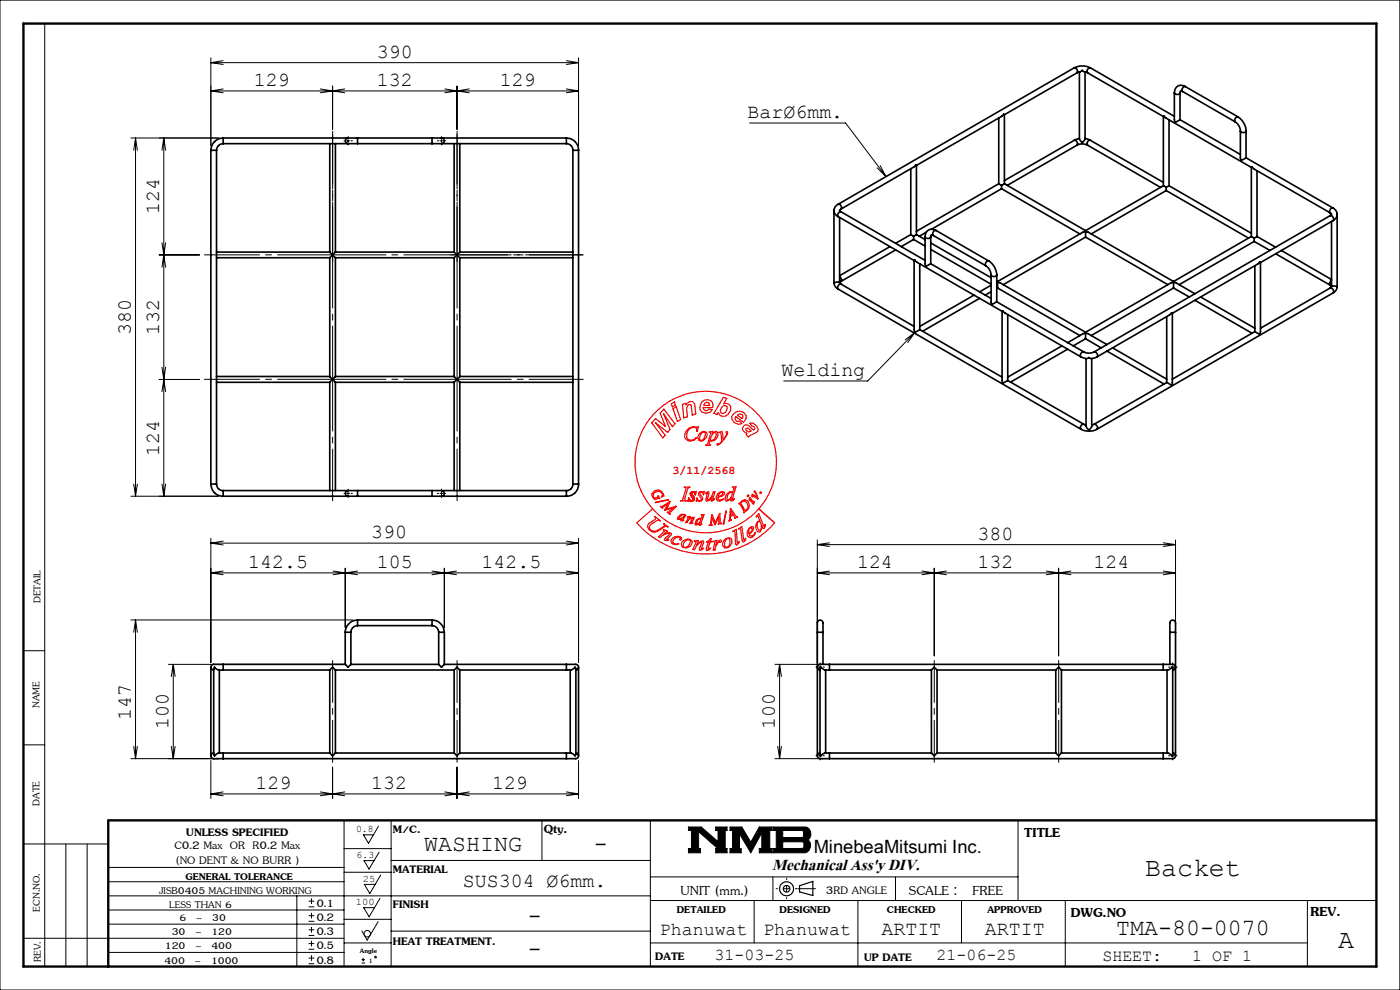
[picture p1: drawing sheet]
<svg xmlns="http://www.w3.org/2000/svg" width="297mm" height="210mm" viewBox="0 0 297 210" stroke-linecap="round" stroke-linejoin="round" font-family="sans-serif">
<g fill="none" stroke="#000" stroke-width=".21">
<path d="M0 0h297v210h-297zM9.5 5v200M44.7 19.3h78M44.7 19.3l2.6 .4M44.7 12.3v18.6M44.7 13.3h78M44.7 13.3l2.6 .4M47.3 18.9l-2.6 .4M47.3 12.9l-2.6 .4M67.9 18.9l2.7 .4M70.6 18.3v9.2M70.6 19.3l-2.7 .4"/>
<path d="M70.6 19.3l2.5 .4M73.1 18.9l-2.5 .4M94.4 18.9l2.5 .4M96.9 18.3v9.2M96.9 19.3l-2.5 .4M96.9 19.3l2.7 .4M99.6 18.9l-2.7 .4M120.2 18.9l2.5 .4M120.2 12.9l2.5 .4M122.7 19.3l-2.5 .4M122.7 12.3v18.6M122.7 13.3l-2.5 .4"/>
<path d="M27.8 29.3h18.6M28.8 29.3v76M28.8 29.3l.3 2.6M28.8 29.3l-.4 2.6M34.7 29.3v76M34.7 29.3l.4 2.6M34.7 29.3l-.3 2.6M73.6 29.9h.6M73.8 29.6v.6M93.3 29.9h.6M93.7 29.6v.6M159 26.1h20.4l8.6 11.4"/>
<path d="M186.1 35.6l1.9 1.9M186.7 35.1l1.3 2.4M33.8 54.1h8.5M34.4 51.5l.3 2.6M34.7 54.1l.4 2.6M34.7 54.1l-.3 2.6M35.1 51.5l-.4 2.6M34.4 77.9l.3 2.6M35.1 77.9l-.4 2.6M194.1 70.5l-10 10.3h-17.8M194.1 70.5l-1.5 2.2M194.1 70.5l-2.1 1.6"/>
<path d="M33.8 80.5h8.5M34.7 80.5l.4 2.6M34.7 80.5l-.3 2.6M27.8 105.3h18.6M28.4 102.7l.4 2.6M29.1 102.7l-.3 2.6M34.4 102.7l.3 2.6M35.1 102.7l-.4 2.6M44.7 114.2v26.3M44.7 115.2h78M44.7 115.2l2.6 .4M47.3 114.8l-2.6 .4"/>
<path d="M73.6 104.7h.6M73.8 104.4v.6M93.3 104.7h.6M93.7 104.4v.6M120.2 114.8l2.5 .4M122.7 114.2v26.3M122.7 115.2l-2.5 .4M173.4 114.5v26M173.4 115.5h76M173.4 115.5l2.6 .4M176 115.1l-2.6 .4M246.8 115.1l2.6 .4"/>
<path d="M249.4 114.5v26M249.4 115.5l-2.6 .4M5 138h4.5M27.8 131.5h47.1M28.8 131.5v29.4M28.8 131.5l.3 2.6M28.8 131.5l-.4 2.6M44.7 121.5h78M44.7 121.5l2.6 .4M47.3 121.1l-2.6 .4M70.7 121.1l5.1 .8M73.2 120.5v12.6"/>
<path d="M75.8 121.1l-5.1 .8M91.7 121.1l5.1 .8M94.3 120.5v12.6M96.8 121.1l-5.1 .8M120.2 121.1l2.5 .4M122.7 121.5l-2.5 .4M173.4 121.5h76M173.4 121.5l2.6 .4M176 121.1l-2.6 .4M195.6 121.1l5.2 .8M198.2 120.5v18.6M200.8 121.1l-5.2 .8"/>
<path d="M222 121.1l5.2 .8M224.6 120.5v18.6M227.2 121.1l-5.2 .8M246.8 121.1l2.6 .4M249.4 121.5l-2.6 .4M5 158h4.5M28.4 158.3l.4 2.6M29.1 158.3l-.3 2.6M35.7 140.9h37.7M36.3 158.3l.5 2.6M36.8 140.9v20M36.8 140.9l.3 2.6"/>
<path d="M36.8 140.9l-.5 2.6M37.1 158.3l-.3 2.6M164.4 140.9h10.6M165 158.3l.4 2.6M165.4 140.9v20M165.4 140.9l.4 2.6M165.4 140.9l-.4 2.6M165.8 158.3l-.4 2.6M173.7 141.5h.6M174 141.2v.6M248.5 141.5h.6M248.8 141.2v.6"/>
<path d="M5 179h18M14 179v26M18.5 179v26M27.8 160.9h18.6M44.7 161.3v8.1M44.7 168.4h78M44.7 168.4l2.6 .4M47.3 168l-2.6 .4M67.9 168l2.7 .4M70.6 162.7v6.7M70.6 168.4l-2.7 .4M70.6 168.4l2.5 .4"/>
<path d="M73 174v31M73.1 168l-2.5 .4M80.3 175.3l-2.1 3.6-1.1-1.8h2.1M83 174v31M94.4 168l2.5 .4M96.9 162.7v6.7M96.9 168.4l-2.5 .4M96.9 168.4l2.7 .4M99.6 168l-2.7 .4M115 174v8.5M120.2 168l2.5 .4M122.7 161.3v8.1"/>
<path d="M122.7 168.4l-2.5 .4M138 174v31M146 175.4h2.8l3.5 3.1v-2.3h-.5v-.8h2.4v.8h-.4v3.8h.4v.9h-2.4v-.9h.5l-4.1-3.6v3.6h.4v.9h-2.6v-.9h.7v-3.8h-.7zM154.9 175.4h2.5l1.9 3.2 1.8-3.2h2.7v.8h-.5v3.8h.5v.9h-2.7v-.9h.5v-3.3l-2.3 4.2-2.4-4v3.1h.3v.9h-2.3v-.9h.5v-3.8h-.5zM164.1 175.4h6.6a1.47 1.47 0 0 1 1.3 1.2 1.47 1.47 0 0 1-.7 1.6 1.48 1.48 0 0 1 .6 1.6 1.48 1.48 0 0 1-1.4 1.1h-6.4v-.9h.6v-3.8h-.6zM164.4 160.9h10.6M166.1 176.2h4.1l.3 .2v1l-.4 .3h-4zM166.1 178.6h4.2l.2 .2v.9l-.4 .3h-4zM173.7 160.3h.6M174 160v.6M216 174v17M248.5 160.3h.6"/>
<path d="M248.8 160v.6M5 199h68M22.9 184h50.1M23 190h115M23 196h50M23 193h50M23 187h50M63 190v15M65.5 192.4h1.2M65.5 191.2h1.2M65.5 195.4h1.2M65.5 194.2h1.2"/>
<path d="M65.5 198.4h1.2M65.5 197.2h1.2M66.1 190.6v1.2M66.1 193.6v1.2M66.1 196.6v1.2M66.1 199.6v1.2M73 195h10M73 185h10M73 180h10M80.2 195.5l-2.3 3.9-1.1-1.9M80.4 180.8l-2.1 3.6-1.1-1.8h2.1M80.6 190.6l-2.3 3.9-1.1-2h2.2"/>
<path d="M80.8 185.6l-2.3 3.9-1.2-1.9h2.3M83 197.5h55M83 182.5h55M138 186h78M138 191h154M160 191v9M164 186v5M182 191v14M190 186v5M204 191v9M226 191v14M277.4 191v14"/>
<path d="M23 202h50M65.5 201.4h1.2M65.5 200.2h1.2M65.5 204.4h1.2M65.5 203.2h1.2M66.1 202.6v1.2M73 200h10M76.7 204.3h.7M76.7 203.6h.7M77 203.2v.7M138 200h139.4"/>
<circle cx="77.9" cy="198.1" r=".68"/>
<circle cx="79.7" cy="203" r=".17"/>
</g>
<g fill="none" stroke="#000" stroke-width=".25">
<path d="M169.6 187.9l2.8-.9v3l-2.8-.8z"/>
<circle cx="166.9" cy="188.5" r=".7"/>
<circle cx="166.9" cy="188.5" r="1.48"/>
</g>
<g fill="none" stroke="#f00" stroke-width=".25">
<path d="M140.8 86.8l2.4 3.1-.5 .6-1.9-2.7 1.3 3.3-.5 .6-2.5-2 2 2.6-.5 .6-2.3-3.2 .8-.9 2.1 1.7-1.1-2.8zM142.4 85.7l.7-.4 .2 .6-.7 .4zM142.8 86.7l.6-.4 1 2.7-.7 .4zM144.8 85.8l.7-.3v.4l.9-.7h.5a2.85 2.85 0 0 1 .7 2.6l-.7 .2-.2-1.6a.45 .45 0 0 0-.1-.5 .45 .45 0 0 0-.5 0l-.4 .6 .1 1.9-.7 .2zM146.2 90.8a2.06 2.06 0 0 1 1.6-.1l.4-.2-.4 1a.69 .69 0 0 0-.2-.8 .69 .69 0 0 0-.8 0 1.7 1.7 0 0 0-.9 2.4 1.37 1.37 0 0 0 1.9-.3l-.5 .5-.8 .3-.6-.1-.5-.5-.2-.6 .3-.8zM148.4 92a.87 .87 0 0 1 .9-.5 .87 .87 0 0 1 .7 .7 1.5 1.5 0 0 1-1.3 1.4l-.4-.2a1.07 1.07 0 0 1 .1-1.4zM148.8 85.3a1.34 1.34 0 0 1 1.4-.5 1.34 1.34 0 0 1 1 1.2v.5h-2l.1 .4 .5 .3 .6-.4 .7 .1-.5 .5-.8 .3-.9-.3-.3-.4-.2-.6zM148.9 91.8l.4-.2 .3 .2a1.36 1.36 0 0 1-.8 1.6l-.4-.1a1.64 1.64 0 0 1 .5-1.5zM149.5 85.6l.5-.3 .4 .1 .1 .6h-1.2zM150.5 91.6l.7-.1-.1 .5 .8-.5a.49 .49 0 0 1 .4 .6 1.32 1.32 0 0 1-1.7 1.4l-.2 .7 .3 .3h-1l.4-.4 .6-2.1v-.3zM151.2 92.1l.5-.4a.6 .6 0 0 1 .2 .8l-.3 .7-.5 .2h-.3l-.1-.1zM152.5 91.7l.6-.2 .3 1.7 .7-.9a.33 .33 0 0 0 .1-.3 .33 .33 0 0 0-.2-.3l.2-.2 .1 .1a4.3 4.3 0 0 1-2.1 2.8l-.1-.3 .4 .1 .6-.6-.2-1.7z"/>
<path d="M153.2 86.3l.3-.2 .5-.1 .3 .3v.5l-.4 .7-.4 .2h-.4l-.2-.3-.1-.5zM153.5 84.3l.7 .2-.7 1.1h.9l.6 .5v1l-.6 .9a1.21 1.21 0 0 1-2-.5l-.2 .4-.8-.2zM155.5 87.9l.9-.7a1.36 1.36 0 0 1 1.5 .5 1.36 1.36 0 0 1 .1 1.5l-.3 .4-1.6-1.2-.2 .4 .3 .5 .3 .1 .4-.1 .5 .5-.7 .2-.8-.3-.6-.7v-.6zM156.1 88.4h.1M156.4 88.1l.4-.3 .6 .1 .2 .4-.1 .5zM157.8 90.3a1.15 1.15 0 0 1 1.7 .6l.3 .3 .4-.3-.4-.5h-.3l-.4-.7 .7 .1 .7 .5 .3 .7a1.47 1.47 0 0 1-1.2 1.1l-.8 .6-.5-.6 .2-.2-.4-.1-.4-.4-.2-.5zM158.3 90.8l.5 .1 .6 .5-.6 .2-.5-.3zM138.5 107.9a15 15 0 0 1 .8-20.7 15 15 0 0 1 20.8 0 15 15 0 0 1 .9 20.7M138.5 107.9a15 15 0 0 0 22.5 0M138.8 104.1l.9-.2a1.62 1.62 0 0 1 1.2 1.3l-.6 .2 .3-.4-.2-.4-.5-.4-.9 .2-.4 .4v.7l.3 .2 .7-.3v-.2l.4 .6-.3-.1-.7 .3-.6-.6-.1-.6zM138.9 109.6l1.2 .8-.5-.1-1.2 .7a.82 .82 0 0 0-.6 .9 .82 .82 0 0 0 .6 .7 2.73 2.73 0 0 0 2.4-1l.2-.2-.1-.3 .8 .7-.6-.1-1.2 .7a1.49 1.49 0 0 1-1.5 .4 1.49 1.49 0 0 1-1-1.2l.2-.5 1.5-1.1zM139 106.5l2.7-.5 .1 .1-2.7 .5z"/>
<path d="M140.1 107.4h.4l1.6-1-.7 1.6 2.1-.6-1.4 1.4v.3l-.5-.4 1.2-1-1.8 .5 .6-1.4-1 .8-.1 .2zM140.7 112.3l.9 .3-.8 .7 .3-.1a1.25 1.25 0 0 1 1.4 0 1.7 1.7 0 0 1-1 1.1l-.1 .3 .5-.1-.4 .2-.6-.1 .1-.3 1.1-1.1a1.97 1.97 0 0 0-2 .8l-.4-.1 1.1-1a.31 .31 0 0 0 .1-.3 .31 .31 0 0 0-.2-.3zM142.8 114l.3-.1a1.27 1.27 0 0 1 1.5 .3v.3l-.2 .1a.26 .26 0 0 1-.2-.3 .26 .26 0 0 1 .2-.2v-.1a1.2 1.2 0 0 0-1.7 1.1 1.24 1.24 0 0 0 1.3 .2l-.5 .2h-.7l-.4-.3-.1-.6zM144.3 109.2l.4-.1 .8 .3-.7 .9 .3 .1h-.7l.3-.4-.4 .2-.6-.1 .1-.3zM144.5 109.4l.2-.2 .5 .1a.94 .94 0 0 1-1.2 .7zM144.8 110.3h.1M144.9 114.8l.3-.2a.98 .98 0 0 1 1-.2 .98 .98 0 0 1 .6 .8 1.4 1.4 0 0 1-1.7 1l-.4-.2-.2-.6zM145.2 103.3h1.1l-.4 .4-.6 2v.4l.3 .1h-1.2l.4-.1 .7-2.2v-.4zM145.3 114.9l.5-.4h.4l.3 .2a1.43 1.43 0 0 1-1.3 1.4l-.3-.2v-.3zM145.8 109.7l.7-.1-.3 .5 .4-.3h.6l-.5 1.1h.3l-.6 .2 .6-1.2a1.38 1.38 0 0 0-1.3 .9l-.2 .1 .6-1.2zM146.6 104.4l1-.1-.1 .6-.5-.5h-.2v.4a1.32 1.32 0 0 1 .5 1.2 .98 .98 0 0 1-1.2 .2l-.1 .1 .1-.7 .2 .4 .3 .2 .4-.2v-.2l-.6-.9zM147.3 114.8l.9-.1-.4 .9 .2-.2a1.19 1.19 0 0 1 1.2-.6l.1 .4-.5 1.3 .5-.2-.7 .4-.3-.2 .6-1.5a2.13 2.13 0 0 0-1.5 1.6l-.4-.1 .6-1.3a.32 .32 0 0 0-.3-.4z"/>
<path d="M148.1 110.2l.5-.1a.85 .85 0 0 1-.9 1zM148.3 104.4l1.1-.1-.1 .6-.1-.3-.4-.2-.4 .3 .7 1.1a.85 .85 0 0 1-1.3 .4l-.1 .1 .1-.7 .2 .4 .4 .2 .3-.2v-.3l-.5-.8zM148.8 109.2l.6-.1-.7 2.1h.2l-.5 .3v-.6l-.8 .5-.1-.4 .2-.7 .4-.3h.7l.2-.6zM149.2 104.9h.1M149.9 114.9l.5-.3 .3-.4v.6h.4l-.5 .2-.4 1.5 .2 .1 .3-.4 .1 .1-.7 .5h-.2l-.1-.4 .4-1.4zM150 104.3h.2l.2 .1-.3 1.6a2.09 2.09 0 0 0 1.2-1.7h.4l-.5 1.7 .4-.2-.6 .5-.2-.2 .3-.9a1.27 1.27 0 0 1-1.3 1.1l-.1-.2 .4-1.5-.5 .1zM151 109.2l-.3 2-.2 .3 .6-.1-.2-.1 .2-1.4 .6 1.4 .8-1.7v1.3l-.1 .3 .7-.1-.3-.2-.1-2-1 1.9-.6-1.6M151.2 114.9l.9-.3-.2 1.1a1.46 1.46 0 0 1 1.1-1.2v.5l-.2 .1-.3-.2-.6 .8-.2 1h-.4l.4-1.7zM152.3 104.7a.82 .82 0 0 1 1.4-.1 1.28 1.28 0 0 1-1.4 .8l.1 .5 .4 .2 .8-.3-.4 .3-.6 .2-.5-.1a1.1 1.1 0 0 1 .2-1.5zM152.6 104.7l.6-.3 .2 .2a1.25 1.25 0 0 1-1.1 .7zM153.7 114.5a.86 .86 0 0 1 1.6 .1 1.47 1.47 0 0 1-1.1 1.6h-.5l-.4-.4a1.37 1.37 0 0 1 .4-1.3zM154 114.5l.3-.3 .4 .1a1.36 1.36 0 0 1-.4 1.8h-.4a1.51 1.51 0 0 1 .1-1.6z"/>
<path d="M154 108.5l.1-.1-.5 2.7-.2 .1zM154.7 104.6l.4-.2 .2 .1a1.36 1.36 0 0 1-1 1.5 .87 .87 0 0 1 .1-1.1zM154.9 107.9l1.3 1.6 .3 .2-.6 .3v-.3l-.3-.4-.6 .2-.1 .6 .3 .2-.5 .3zM155 108.4l.5 .7-.5 .3zM155.4 103.3l.7-.1-.7 2.9 .4-.3-.2 .3-.5 .2 .1-.7-.4 .4-.6 .3a.44 .44 0 0 1-.4-.5 1.45 1.45 0 0 1 1.5-1.5l.1 .2 .3-.9zM155.5 112.7l.7-.4 .2 2.9 .4-.3-.4 .7h-.2l-.2-.3-.1-2.6zM156.7 112.2l.7-.5 .5 2.9 .3-.4-.4 .8-.3-.1-.4-2.7zM156.8 106.8l1.2-.8 .6 .3a1.63 1.63 0 0 1-.8 2.5v-.4l-.8-1.5zM157.5 106.4l.5-.2 .4 .3 .3 .9-.2 .6-.3 .3-1-1.5v-.1zM158.6 105h.2v.3h-.2zM158.9 112.1l.6-.4 .3 .1a1.5 1.5 0 0 1-.9 1.6l.4 .3 .4-.1 .5-.7a1.21 1.21 0 0 1-1 1.2l-.6-.3a1.59 1.59 0 0 1 .3-1.7zM159.1 105.9l-.1 .3 .1-.7 .7 1.1 .2-.3-.2 .7-.7-1"/>
<path d="M159.2 112h.3a1.31 1.31 0 0 1-.6 1.3 1.27 1.27 0 0 1 .3-1.3zM160 104.2h.2l.2 .5 .4 1.2-1.1-.7-.1 .2v-.6l1 .6zM160.8 110.7l.3-.1a1.46 1.46 0 0 1 .2 1.8l-.2 .1a1.43 1.43 0 0 1-.3-1.8zM161 107.9l3.3 3a19.5 19.5 0 0 1-29.2 0l3.4-3M161 109l1.1 2.7 .3-.5-.1 .4-.3 .5-.4-.6v.6l-.3 .7h-.4a1.32 1.32 0 0 1-.6-1.2 1.32 1.32 0 0 1 .9-1.1l-.3-.7a.24 .24 0 0 0-.2-.3 .24 .24 0 0 0-.3 .2zM161.2 104.4l.2-.1 .1 .3-.2 .1z"/>
</g>
<path d="M164.6 188.5h4.4M166.9 186.3v4.4" fill="none" stroke="#000" stroke-width=".21" stroke-dasharray="15.2 1.3 1.3 1.3" stroke-dashoffset="15"/>
<g fill="none" stroke="#000" stroke-width=".21" stroke-dasharray="15.2 1.3 1.3 1.3">
<path d="M73.3 29.9h-.3M73.9 29.3v-.3M73.9 30.5v.3M74.5 29.9h.3M93.1 29.9h-.3M93.7 29.3v-.3M93.7 30.5v.3M94.3 29.9h.3M73.3 104.7h-.3M73.9 104.1v-.3M73.9 105.3v.3M74.5 104.7h.3"/>
<path d="M93.1 104.7h-.3M93.7 104.1v-.3M93.7 105.3v.3M94.3 104.7h.3M173.4 141.5h-.3M174 159.7v-.3M174 140.9v-.3M174 142.1v.3M174.6 141.5h.3M248.2 141.5h-.3M248.8 159.7v-.3M248.8 140.9v-.3"/>
<path d="M248.8 142.1v.3M249.4 141.5h.3M173.4 160.3h-.3M174 160.9v.3M174.6 160.3h.3M248.2 160.3h-.3M248.8 160.9v.3M249.4 160.3h.3M169.2 188.5h3.8"/>
</g>
<path d="M5 5h287v200h-287zM292 174h-269v31" fill="none" stroke="#000" stroke-width=".5"/>
<path d="M146 175.4v.8h.7v3.8h-.7v.9h2.6v-.9h-.4v-3.6l4.1 3.6h-.5v.9h2.4v-.9h-.4v-3.8h.4v-.8h-2.4v.8h.5v2.3l-3.5-3.1zM154.9 175.4v.8h.5v3.8h-.5v.9h2.3v-.9h-.3v-3.1l2.4 4 2.3-4.2v3.3h-.5v.9h2.7v-.9h-.5v-3.8h.5v-.8h-2.7l-1.8 3.2-1.9-3.2zM166.1 178.6h4.2l.2 .2v.9l-.3 .3h-4.1zM164.1 175.4v.8h.6v3.8h-.6v.9h6.9l.7-.6 .2-.8v-.8l-.6-.5a1.48 1.48 0 0 0 .7-1.6 1.48 1.48 0 0 0-1.3-1.2zM166.1 176.2h4.1l.3 .2v1l-.3 .3h-4.1z" fill-rule="evenodd" fill="#000"/>
<path d="M70.6 161.7v-21.6M97 161.7v-21.6M198.2 161.7v-21.6M224.6 161.7v-21.6" fill="none" stroke="#000" stroke-width=".21" stroke-dasharray="15.2 1.3 1.3 1.3" stroke-dashoffset="6.3"/>
<path d="M70.6 55.5v-27M97 55.5v-27" fill="none" stroke="#000" stroke-width=".21" stroke-dasharray="15.2 1.3 1.3 1.3" stroke-dashoffset="3.6"/>
<path d="M95.6 54.1h28" fill="none" stroke="#000" stroke-width=".21" stroke-dasharray="15.2 1.3 1.3 1.3" stroke-dashoffset="3.1"/>
<path d="M97 54.1h-26.4M70.6 80.5v-26.4M97 80.5h-26.4M97 80.5v-26.4" fill="none" stroke="#000" stroke-width=".21" stroke-dasharray="15.2 1.3 1.3 1.3" stroke-dashoffset="3.9"/>
<path d="M70.6 54.1h-27.2M70.6 80.5h-27.2" fill="none" stroke="#000" stroke-width=".21" stroke-dasharray="15.2 1.3 1.3 1.3" stroke-dashoffset="3.5"/>
<path d="M123.7 54.1h-26.7M123.7 80.5h-26.7" fill="none" stroke="#000" stroke-width=".21" stroke-dasharray="15.2 1.3 1.3 1.3" stroke-dashoffset="3.8"/>
<path d="M70.6 54.1v-26.2M97 54.1v-26.2" fill="none" stroke="#000" stroke-width=".21" stroke-dasharray="15.2 1.3 1.3 1.3" stroke-dashoffset="4"/>
<path d="M70.6 106.2v-25.7M97 106.2v-25.7" fill="none" stroke="#000" stroke-width=".21" stroke-dasharray="15.2 1.3 1.3 1.3" stroke-dashoffset="4.3"/>
<g fill="none" stroke="#000" stroke-width=".35">
<path d="M227.9 14.4a4 4 0 0 1 3.4 0M227.9 14.4a.74 .74 0 0 1 .6 1M227.9 14.4l-50.1 28.9M228.5 15.4l1.1-.5 .4 .3 .7 .2M228.5 15.4l-15.4 8.9M230.2 15.2v14.3l-.6 .8-.6-.9v-14.1M230.7 15.4l16.1 9.3M231.3 14.4a.71 .71 0 0 0-.6 1M231.3 14.4l17.8 10.3M249.1 19.7l.1 5.9a.33 .33 0 0 0 .2 .3 .33 .33 0 0 0 .4-.2l.5-.3M249.1 19.7a.72 .72 0 0 0 1.2 0M250.3 19.7v5.7"/>
<path d="M250.9 19.4l-.4-.1-.2 .4M250.9 19.4l11.1 6.5M251.5 18.4a1.45 1.45 0 0 0-1.7-.1 1.45 1.45 0 0 0-.7 1.4M251.5 18.4a.67 .67 0 0 0-.6 1M251.5 18.4l11.1 6.4M44.7 31.9h1.2M44.7 31.9v70.8M45.9 31.9v70.8M47.3 30.5a1.45 1.45 0 0 0-1.4 1.4M47.3 29.3a2.65 2.65 0 0 0-2.6 2.6M47.3 29.3v1.2M47.3 30.5h26.5"/>
<path d="M47.3 29.3h26.5M70 30.5v23M71.2 30.5v23M73.8 29.3h2M73.8 30.5h2M73.8 29.3a.6 .6 0 0 0-.5 .6 .6 .6 0 0 0 .5 .6M75.8 29.3v1.2M75.8 30.5h15.9M75.8 29.3h15.9M91.7 29.3h2M91.7 30.5h2M91.7 29.3v1.2"/>
<path d="M93.7 29.3a.6 .6 0 0 1 .5 .6 .6 .6 0 0 1-.5 .6M93.7 30.5h26.5M93.7 29.3h26.5M96.3 30.5v23M97.5 30.5v23M120.2 30.5a1.39 1.39 0 0 1 1.3 1.4M120.2 29.3a2.59 2.59 0 0 1 2.5 2.6M120.2 29.3v1.2M121.5 31.9h1.2M121.5 31.9v70.8M122.7 31.9v70.8M193.2 35.8v14"/>
<path d="M194.4 35.1l-.2-.1-.3 .4-15.5 8.9M194.4 35.1v14.7M211.9 39l.6 .3M211.9 39l-17.5 10.1M211.9 25v14M212.5 39.3v.7M213.1 24.3l-.2-.1-.4 .5-18.1 10.4M213.1 39l-.6 .3M213.1 39l17.2 9.9M213.1 24.3v14.7M227.9 29.8a.69 .69 0 0 1 .6 1M227.9 29.8l-14.8 8.5"/>
<path d="M228.5 30.8a2.62 2.62 0 0 1 2.2 0M228.5 30.8l-14.8 8.5M229 29.4l-1.1 .4M230.2 29.4l1.1 .4M230.7 30.8l15.5 8.9M231.3 29.8a.67 .67 0 0 0-.6 1M231.3 29.8l15.5 8.9M246.8 24.7h.2l.4 .4 18.1 10.4M246.8 39.4l.6 .3M246.8 39.4l-16.5 9.5M246.8 24.7v14.7M247.4 39.7v.7"/>
<path d="M248 39.4l-.6 .3M248 39.4l17.5 10.1M248 25.4v14M250.3 25.4l12.8 7.4M262 25.9a2.4 2.4 0 0 1 1.1 1.9M262.6 24.8a3.9 3.9 0 0 1 1.7 3M262.6 24.8a.71 .71 0 0 0-.6 1.1M263.1 27.8v5.7l.2 .6 1-.6M263.1 27.8a.72 .72 0 0 0 1.2 0M264.3 33.5l18.5 10.6M264.3 27.8v5.7M265.5 35.5l.1-.1 .5 .5 16.1 9.2"/>
<path d="M265.5 35.5v14.7M266.7 36.2v14M45.9 54.7h24.1M45.9 53.5h24.1M70 53.5l.6 .6M70 54.7v25.2M70.6 54.1l-.6 .6M70.6 54.1l.6 .6M71.2 53.5l-.6 .6M71.2 54.7v25.2M71.2 54.7h25.1M71.2 53.5h25.1"/>
<path d="M96.3 53.5l.6 .6M96.3 54.7v25.2M96.9 54.1l.6 .6M96.9 54.1l-.6 .6M97.5 53.5l-.6 .6M97.5 54.7v25.2M97.5 54.7h24M97.5 53.5h24M176.9 44.7l.3 .8 .6 .5M176.9 60l.3 .8 .6 .5M176.9 60l.8-.2 .4 .2M176.9 44.7v15.3"/>
<path d="M177.8 43.3l-.6 .6-.3 .8M177.8 43.3a.69 .69 0 0 1 .6 1M177.8 46l16.1 9.3M178.1 60l.3 .3M178.1 58.7l.4 .5-.1 .5M178.1 46.2v13.8M178.4 44.3l-.3 .3 .3 .3M178.4 59.7l-.3 .3M178.4 44.9a.67 .67 0 0 0-.6 1.1M178.4 44.9l17.9 10.3M188.8 52.3l-10.7 6.2M190 53l-11.6 6.7"/>
<path d="M193.2 49.8l.6 .3M193.2 49.8l-3.2 1.8M193.8 50.1v.7M193.8 50.8l2.5 1.4M193.8 50.8l-2.6 1.5M193.9 55.3l.2-.1 .4 .4 18.1 10.4M193.9 55.3v14.6a.34 .34 0 0 0 .1 .5 .34 .34 0 0 0 .5-.1l.6-.4M194.4 49.8l-.6 .3M194.4 49.8l1.9 1M195.1 56v13.9M196.3 50.2v5.9a.34 .34 0 0 0 .3 .4 .34 .34 0 0 0 .4-.3l.4-.3M196.3 50.2a.69 .69 0 0 0 1.1 0"/>
<path d="M196.5 49.2l-1.5 .9M197.4 55.9l12.9 7.4M197.4 50.2v5.7M197.4 51.5l12.9 7.4M197.4 52.9l12.9 7.4M198 49.9h-.1a.3 .3 0 0 0-.3 0 .3 .3 0 0 0-.2 .3M198 49.9l11.1 6.5M198.6 48.9a1.47 1.47 0 0 0-1.6-.1 1.47 1.47 0 0 0-.7 1.4M198.6 48.9a.69 .69 0 0 0-.6 1M198.6 48.9l11.1 6.4M209.1 56.4a2.57 2.57 0 0 1 1.2 1.9M209.7 55.3a3.7 3.7 0 0 1 1.8 3"/>
<path d="M209.7 55.3a.69 .69 0 0 0-.6 1.1M210.3 58.3v5.7a.33 .33 0 0 0 .1 .5 .33 .33 0 0 0 .4-.1l.7-.4M210.3 58.3a.69 .69 0 0 0 1.2 0M211.5 58.3v5.7M211.5 59.6l.1 .1M211.6 59.9l.6 .1 18.1 10.5M211.6 59.9v1.2M211.6 59.9h-.1M211.6 59.7v.2M212.5 40l-14.9 8.6M212.5 40l16.6 9.6M230.3 49.1l.6 .2 18.1 10.4"/>
<path d="M230.3 49.1v1.2M230.3 49.1l-.6 .2-18.1 10.4M230.3 48.9v.2M230.3 50.3l17.5 10.1M230.3 50.3l-17.5 10.1M247.4 40.4l17.5 10.1M247.4 40.4l-15.9 9.2M249 59.9v1.2M249 59.9l-.6 .1-18.1 10.5M249 59.9l.6 .1 3.9 2.3M249 59.7v.2M265.5 50.2l.6 .3"/>
<path d="M265.5 50.2l-16.5 9.5M266.1 50.5v.7M266.1 51.2l-15.9 9.2M266.1 51.2l3.3 1.9M266.2 56.4v13.9M266.7 50.2l-.6 .3M266.7 50.2l3.9 2.2M267.4 55.7l-.2-.1-.4 .4-18.1 10.5M267.4 55.7v14.7l-.2 .5-1-.6M270.6 53.8l11.6 6.7M271.8 53.1l10.7 6.2M282.2 45.1l.1 .1a.27 .27 0 0 1 .2 .3 .27 .27 0 0 1-.3 .2"/>
<path d="M282.2 45.7a.69 .69 0 0 1 .6 1.1M282.2 45.7l-50.1 28.9M282.5 59.5a.68 .68 0 0 0-.3 1M282.5 47v13.8M282.8 44.1l.7 .8 .2 .6M282.8 44.1a.67 .67 0 0 0-.6 1M282.8 46.8l-15.4 8.9M283.7 45.5l-.3 .7-.6 .6M283.7 45.5v15.3M45.9 79.9h24.1M70 79.9l.6 .6M71.2 79.9l-.6 .6"/>
<path d="M71.2 79.9h25.1M96.3 79.9l.6 .6M97.5 79.9l-.6 .6M97.5 79.9h24M177.8 61.3l51.5 29.7M178.4 60.3a.69 .69 0 0 0-.6 1M178.4 60.3l15.5 8.9M195.1 69.9l17.5 10.1M206.6 62.6l-11.5 6.6M207.8 63.3l-12.1 7M210.3 60.5l-2.5 1.4M210.3 61.9l-1.3 .7"/>
<path d="M211.5 64l18.4 10.6M211.6 61.1l17.5 10.1M211.6 61.1l-.1 .1M212.6 66h.2l.4 .4 16.1 9.3M212.6 66v14.9a.33 .33 0 0 0 .3 .3 .33 .33 0 0 0 .4-.2l.5-.3M213.8 66.7v14M225.3 73.4l-11.5 6.6M226.5 74.1l-12.1 7M229.3 75.7l1.2 .4 .5-.3a1.27 1.27 0 0 0 1.7-.1M229.9 74.6a2.32 2.32 0 0 0 2.2 0M229.9 74.6a.69 .69 0 0 0-.6 1.1M230.3 70.7l.6 .1 3.9 2.3"/>
<path d="M230.3 70.7v1.2M230.3 70.7l-.6 .1-3.2 1.9M230.3 70.5v.2M230.3 71.9l3.3 1.9M230.3 71.9l-2.6 1.5M230.4 76.1v14.3l.6 .8 .6-.7v-14.4M232.1 74.6a.69 .69 0 0 1 .6 1.1M234.8 74.5l12.1 6.9M236 73.8l11.5 6.6M247.5 67.2v13.9M248.7 66.5l-.2-.2-.4 .5-15.4 8.9M248.7 66.5v14.6a.33 .33 0 0 1-.1 .5 .33 .33 0 0 1-.5-.1l-.6-.4"/>
<path d="M249 61.1l-17.5 10.1M249 61.1l3.3 1.9M253.5 63.7l12.1 7M254.7 63l11.5 6.6M266.2 70.3l-17.5 10.1M282.2 60.5l.3 .3M282.2 61.1a.69 .69 0 0 1 .6 1.1M282.2 61.1l-14.8 8.5M282.5 60.8l-.3 .3M282.5 60.8l.4-.2 .8 .2M282.8 62.2l-50.1 28.8M283.7 60.8l-.3 .8-.6 .6"/>
<path d="M45.9 81.1h24.1M70 81.1v23M70.6 80.5l.6 .6M70.6 80.5l-.6 .6M71.2 81.1v23M71.2 81.1h25.1M96.3 81.1v23M96.9 80.5l-.6 .6M96.9 80.5l.6 .6M97.5 81.1v23M97.5 81.1h24M213.8 80.7l16.1 9.3"/>
<path d="M229.3 91a3.7 3.7 0 0 0 3.4 0M229.9 90l.5 .2M229.9 90a.71 .71 0 0 0-.6 1M232.1 90l-.5 .2M232.1 90a.71 .71 0 0 1 .6 1M247.5 81.1l-15.4 8.9M44.7 102.7a2.59 2.59 0 0 0 2.6 2.6M44.7 102.7h1.2M45.9 102.7a1.39 1.39 0 0 0 1.4 1.4M47.3 104.1v1.2M47.3 105.3h26.5M47.3 104.1h26.5"/>
<path d="M73.8 104.1h2M73.8 105.3h2M73.8 104.1a.6 .6 0 0 0-.5 .6 .6 .6 0 0 0 .5 .6M75.8 104.1v1.2M75.8 105.3h15.9M75.8 104.1h15.9M91.7 104.1h2M91.7 105.3h2M91.7 104.1v1.2M93.7 104.1a.6 .6 0 0 1 .5 .6 .6 .6 0 0 1-.5 .6M93.7 105.3h26.5M93.7 104.1h26.5"/>
<path d="M120.2 104.1v1.2M121.5 102.7a1.33 1.33 0 0 1-1.3 1.4M121.5 102.7h1.2M122.7 102.7a2.53 2.53 0 0 1-2.5 2.6M73.2 134.1h1.2M73.2 134.1v6.8M74.4 134.1v6.8M75.8 132.7a1.45 1.45 0 0 0-1.4 1.4M75.8 131.5a2.69 2.69 0 0 0-2.6 2.6M75.8 131.5v1.2M75.8 132.7h15.9M75.8 131.5h15.9"/>
<path d="M91.7 132.7a1.45 1.45 0 0 1 1.4 1.4M91.7 131.5a2.69 2.69 0 0 1 2.6 2.6M91.7 131.5v1.2M93.1 134.1h1.2M93.1 134.1v6.8M94.3 134.1v6.8M173.4 134.1v-1.1a1.27 1.27 0 0 1 .5-1.5 1.05 1.05 0 0 1 .7 1.5v1.1M173.4 134.1h1.2M173.4 134.1v26.2M174.6 134.1v6.8M248.2 134.1v-1.1a1.27 1.27 0 0 1 .5-1.5 1.05 1.05 0 0 1 .7 1.5v1.1M248.2 134.1h1.2"/>
<path d="M248.2 134.1v6.8M249.4 134.1v26.2M44.7 141.5v18.8M45.3 159.7a.64 .64 0 0 0-.5 .8 .64 .64 0 0 0 .9 .4h1.6M46.5 142.1v17.6M47.3 142.1h-.6a1.37 1.37 0 0 1-1.2-.6l-.2 .4v18l.2 .4a1.91 1.91 0 0 1 1.8-.6M47.3 140.9h-1.4a.83 .83 0 0 0-1.1 .8l.5 .4M47.3 159.7v1.2M47.3 140.9v1.2M47.3 159.7h22.7M47.3 142.1h22.7M47.3 140.9h25.9"/>
<path d="M70 159.7l.2 .3a.41 .41 0 0 0 .5 .2 .41 .41 0 0 0 .3-.4l.2-.1M70 142.1l.2-.3a.42 .42 0 0 1 .5-.2 .42 .42 0 0 1 .3 .4l.2 .1M70 142.1v17.6M71.2 142.1v17.6M71.2 159.7h25.1M71.2 142.1h25.1M73.2 140.9l.2 .1a.45 .45 0 0 0 .4 .4 .45 .45 0 0 0 .5-.3l.1-.2M74.4 140.9h18.7M93.1 140.9l.6 .6 .6-.6M94.3 140.9h25.9M96.3 159.7l.2 .1a.44 .44 0 0 0 .4 .4 .44 .44 0 0 0 .4-.3l.2-.2M96.3 142.1l.2-.1a.44 .44 0 0 1 .4-.4 .44 .44 0 0 1 .4 .3l.2 .2"/>
<path d="M96.3 142.1v17.6M97.5 142.1v17.6M97.5 159.7h22.7M97.5 142.1h22.7M120.2 142.1h.6a1.37 1.37 0 0 0 1.2-.6l.2 .4v18l-.2 .4a1.91 1.91 0 0 0-1.8-.6M120.2 140.9h1.4a.76 .76 0 0 1 .8 .2 .76 .76 0 0 1 .2 .8l-.4 .2M120.2 159.7v1.2M120.2 140.9v1.2M121 142.1v17.6M122.2 159.7a.63 .63 0 0 1 .5 .8 .63 .63 0 0 1-.9 .4h-1.6M122.7 141.5v18.8M174 159.7a.63 .63 0 0 0-.6 .8 .63 .63 0 0 0 .9 .4h1.7"/>
<path d="M174 141.9v18M174 141.9l.1-.4a1.91 1.91 0 0 0 1.9 .6M175.2 142.1v17.6M176 140.9h-1.4a.76 .76 0 0 0-.9 .2 .76 .76 0 0 0-.2 .8l.5 .2M176 159.7h-.7a1.2 1.2 0 0 0-1.2 .6l-.1-.4M176 159.7v1.2M176 140.9v1.2M176 159.7h21.6M176 142.1h21.6M176 140.9h70.8M197.6 159.7l.3 .3a.41 .41 0 0 0 .4 .2 .41 .41 0 0 0 .3-.4l.2-.1M197.6 142.1l.3-.3a.42 .42 0 0 1 .4-.2 .42 .42 0 0 1 .3 .4l.2 .1"/>
<path d="M197.6 142.1v17.6M198.8 159.7h25.2M198.8 142.1h25.2M198.8 142.1v17.6M224 159.7l.1 .1a.44 .44 0 0 0 .4 .4 .44 .44 0 0 0 .5-.3l.2-.2M224 142.1l.1-.1a.47 .47 0 0 1 .4-.4 .47 .47 0 0 1 .5 .3l.2 .2M224 142.1v17.6M225.2 159.7h21.6M225.2 142.1h21.6M225.2 142.1v17.6M246.8 140.9h1.4a.77 .77 0 0 1 .9 .1 .77 .77 0 0 1 .1 .9l-.4 .2M246.8 142.1h.9"/>
<path d="M246.8 159.7v1.2M246.8 140.9v1.2M247.6 142.1v17.6M247.7 142.1l.9-.6 .1 .2 .1 18.2-.2 .4a1.86 1.86 0 0 0-1.8-.6M248.8 159.7a.64 .64 0 0 1 .5 .8 .64 .64 0 0 1-.9 .4h-1.6M47.3 160.9h72.9M176 160.9h70.8"/>
</g>
<g font-size="5.6">
<text x="242.9" y="185.7">Backet</text>
<text x="283.9" y="201.1">A</text>
</g>
<text font-size="5.1" x="163.8" y="184.6">Mechanical Ass'y DIV.</text>
<g font-size="4.9">
<text x="90" y="180.6">WASHING</text>
<text x="126" y="180.6">-</text>
<text x="111.9" y="195.8">-</text>
<text x="111.9" y="202.7">-</text>
<text x="236.8" y="198.2">TMA-80-0070</text>
</g>
<g font-size="4.2">
<text x="80" y="12.3">390</text>
<text x="53.9" y="18.3">129</text>
<text x="80" y="18.3">132</text>
<text x="106.1" y="18.3">129</text>
<text x="158.6" y="25.1">BarØ6mm.</text>
<text x="33.8" y="45.5" transform="rotate(-90 33.8 45.5)">124</text>
<text x="27.8" y="71.1" transform="rotate(-90 27.8 71.1)">380</text>
<text x="33.8" y="71.1" transform="rotate(-90 33.8 71.1)">132</text>
<text x="165.8" y="79.8">Welding</text>
<text x="33.8" y="96.7" transform="rotate(-90 33.8 96.7)">124</text>
<text x="78.7" y="114.2">390</text>
<text x="207.3" y="114.5">380</text>
<text x="52.7" y="120.5">142.5</text>
<text x="80" y="120.5">105</text>
<text x="102.2" y="120.5">142.5</text>
<text x="181.8" y="120.5">124</text>
<text x="207.3" y="120.5">132</text>
<text x="232" y="120.5">124</text>
<text x="27.8" y="152.7" transform="rotate(-90 27.8 152.7)">147</text>
<text x="35.8" y="154.6" transform="rotate(-90 35.8 154.6)">100</text>
<text x="164.4" y="154.7" transform="rotate(-90 164.4 154.7)">100</text>
<text x="54.2" y="167.4">129</text>
<text x="78.7" y="167.4">132</text>
<text x="104.4" y="167.4">129</text>
<text x="217.3" y="177.6">TITLE</text>
<text x="98.2" y="188.2">SUS304 Ø6mm.</text>
<text x="144.4" y="189.8">UNIT (mm.)</text>
<text x="192.8" y="189.8">SCALE :</text>
<text x="206.3" y="189.8">FREE</text>
<text x="227.2" y="194.4">DWG.NO</text>
<text x="278" y="194.3">REV.</text>
<text x="187" y="198.4">ARTIT</text>
<text x="208.9" y="198.4">ARTIT</text>
</g>
<g font-size="3.9">
<text x="115.3" y="176.8">Qty.</text>
<text x="172.6" y="181">MinebeaMitsumi Inc.</text>
<text x="140" y="198.4">Phanuwat</text>
<text x="161.9" y="198.4">Phanuwat</text>
</g>
<g font-size="3.5">
<text x="39.5" y="177.3">UNLESS SPECIFIED</text>
<text x="83.3" y="176.7">M/C.</text>
<text x="37" y="180.2">C0.2 Max OR R0.2 Max</text>
<text x="37.2" y="183.3">(NO DENT &amp; NO BURR )</text>
<text x="83.3" y="185.2">MATERIAL</text>
<text x="175.2" y="189.7">3RD ANGLE</text>
<text x="67.1" y="192.3">0.1</text>
<text x="67.1" y="195.4">0.2</text>
<text x="83.3" y="192.6">FINISH</text>
<text x="67.1" y="198.4">0.3</text>
<text x="67.1" y="201.3">0.5</text>
<text x="83.3" y="200.5">HEAT TREATMENT.</text>
<text x="139" y="203.7">DATE</text>
<text x="151.6" y="203.7">31-03-25</text>
<text x="183.3" y="203.9">UP DATE</text>
<text x="198.7" y="203.7">21-06-25</text>
<text x="233.9" y="203.8">SHEET:</text>
<text x="252.9" y="203.8">1 OF 1</text>
<text x="67.1" y="204.4">0.8</text>
</g>
<g font-size="3.2">
<text x="8.6" y="127.9" transform="rotate(-90 8.6 127.9)">DETAIL</text>
<text x="8.4" y="150.2" transform="rotate(-90 8.4 150.2)">NAME</text>
<text x="8.4" y="171" transform="rotate(-90 8.4 171)">DATE</text>
<text x="33.8" y="189.5">JISB0405 MACHINING WORKING</text>
<text x="39.4" y="186.6">GENERAL TOLERANCE</text>
<text x="8.4" y="193.4" transform="rotate(-90 8.4 193.4)">ECN.NO.</text>
<text x="35.9" y="192.7">LESS THAN 6</text>
<text x="38.1" y="195.3">6 ~ 30</text>
<text x="143.6" y="193.7">DETAILED</text>
<text x="165.4" y="193.7">DESIGNED</text>
<text x="188.2" y="193.7">CHECKED</text>
<text x="209.5" y="193.7">APPROVED</text>
<text x="35" y="201.3">120 ~ 400</text>
<text x="36.4" y="198.3">30 ~ 120</text>
<text x="8.7" y="204.1" transform="rotate(-90 8.7 204.1)">REV.</text>
<text x="34.9" y="204.5">400 ~ 1000</text>
</g>
<text font-size="2.5" fill="#f00" x="142.7" y="100.4">3/11/2568</text>
<g font-size="2.1">
<text x="75.5" y="176.6">0.8</text>
<text x="75.7" y="182">6.3</text>
<text x="76.9" y="187.1">25</text>
<text x="75.5" y="192">100</text>
<text x="76.4" y="202.2">Angle</text>
<text x="78.2" y="204.3">1</text>
</g>
</svg>
